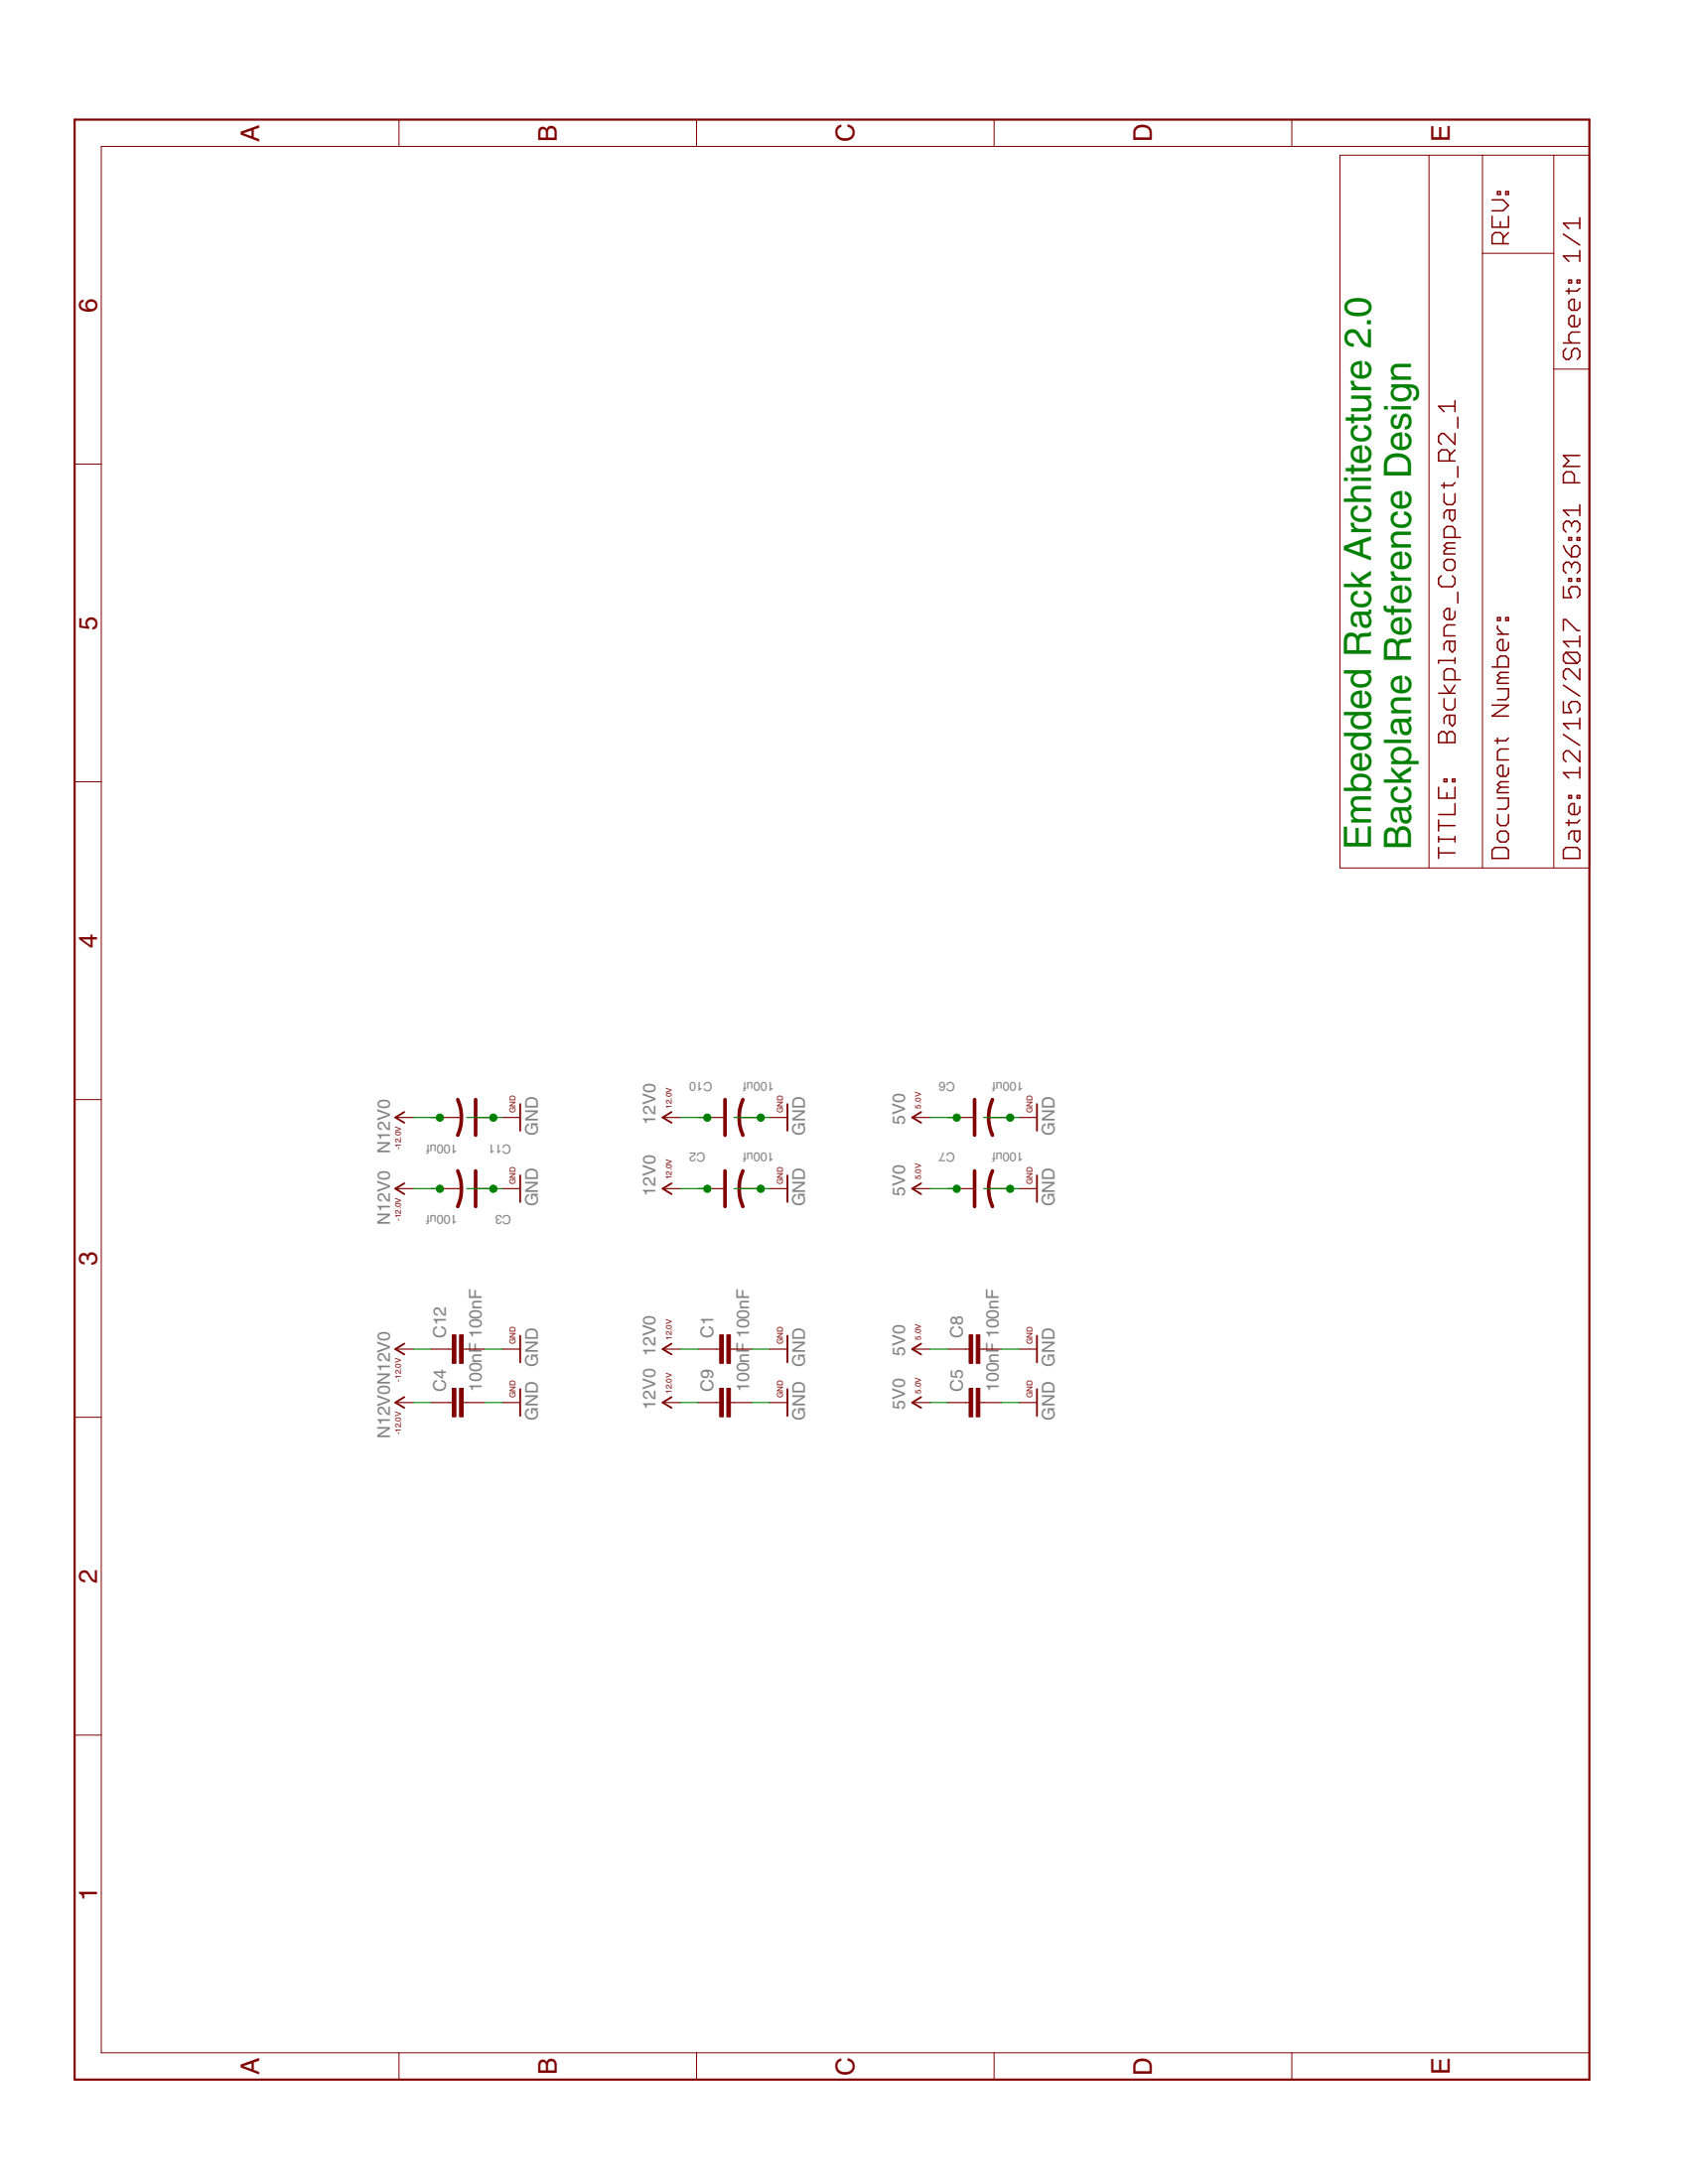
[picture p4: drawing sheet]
<svg xmlns="http://www.w3.org/2000/svg" width="216mm" height="279mm" viewBox="0 0 216 279" stroke-linecap="round" stroke-linejoin="round" font-family="sans-serif">
<g fill="none" stroke="#800000" stroke-width=".23">
<path d="M51.7 151.4l-1.1 .7 1.1 .7M51.7 142.3l-1.1 .7 1.1 .6M66.5 141.2v3.5M66.5 150.4v3.4M85.9 151.4l-1.1 .7 1.1 .7M85.9 142.3l-1.1 .7 1.1 .6M100.7 141.2v3.5M100.7 150.4v3.4M117.8 151.4l-1.1 .7 1.1 .7M117.8 142.3l-1.1 .7 1.1 .6M132.6 141.2v3.5M132.6 150.4v3.4"/>
<path d="M51.7 171.9l-1.1 .7 1.1 .7M51.7 178.7l-1.1 .7 1.1 .7M66.5 170.9v3.4M66.5 177.7v3.4M85.9 171.9l-1.1 .7 1.1 .7M85.9 178.7l-1.1 .7 1.1 .7M100.7 170.9v3.4M100.7 177.7v3.4M117.8 171.9l-1.1 .7 1.1 .7M117.8 178.7l-1.1 .7 1.1 .7M132.6 170.9v3.4M132.6 177.7v3.4"/>
</g>
<g fill="none" stroke="#800000" stroke-width=".15">
<path d="M50.6 152.1h2.3M50.6 143h2.3M56.3 152.1h2.8M56.3 143h2.8M60.8 152.1h2.3M60.8 143h2.3M64.2 152.1h2.3M64.2 143h2.3M84.8 152.1h2.2M84.8 143h2.2M90.5 152.1h2.2M90.5 143h2.2"/>
<path d="M94.4 152.1h2.9M94.4 143h2.9M98.4 152.1h2.3M98.4 143h2.3M116.7 152.1h2.3M116.7 143h2.3M122.4 152.1h2.3M122.4 143h2.3M126.4 152.1h2.8M126.4 143h2.8M130.3 152.1h2.3M130.3 143h2.3"/>
<path d="M50.6 172.6h2.3M50.6 179.4h2.3M55.1 172.6h2.8M55.1 179.4h2.8M59.2 172.6h2.8M59.2 179.4h2.8M64.2 172.6h2.3M64.2 179.4h2.3M84.8 172.6h2.2M84.8 179.4h2.2M89.3 172.6h2.8M89.3 179.4h2.8"/>
<path d="M93.4 172.6h2.8M93.4 179.4h2.8M98.4 172.6h2.3M98.4 179.4h2.3M116.7 172.6h2.3M116.7 179.4h2.3M121.2 172.6h2.8M121.2 179.4h2.8M125.3 172.6h2.8M125.3 179.4h2.8M130.3 172.6h2.3M130.3 179.4h2.3"/>
</g>
<path d="M58.5 149.8a5.7 5.7 0 0 1 0 4.5M58.5 140.7a5.7 5.7 0 0 1 0 4.5M60.8 140.7v4.5M60.8 149.8v4.5M92.7 140.7v4.5M92.7 149.8v4.5M95 149.8a5.7 5.7 0 0 0 0 4.5M95 140.7a5.7 5.7 0 0 0 0 4.5M124.7 140.7v4.5M124.7 149.8v4.5M126.9 149.8a5.5 5.5 0 0 0 0 4.5M126.9 140.7a5.5 5.5 0 0 0 0 4.5" fill="none" stroke="#800000" stroke-width=".47"/>
<g fill="none" stroke="#800000" stroke-width=".13">
<path d="M51 15.3v3.4M89.1 15.3v3.4M127.1 15.3v3.4M165.2 15.3v3.4M171.4 19.9h31.9v91.1h-31.9zM182.8 19.9v91.1M189.6 19.9v91.1M198.7 19.9v91.1M203.3 18.7h-190.3v243.9h190.3M189.6 32.4h9.1M9.5 59.4h3.5M198.7 47.2h4.6"/>
<path d="M9.5 100h3.5M9.5 140.7h3.5M9.5 181.3h3.5M9.5 222h3.5M51 262.6v3.4M89.1 262.6v3.4M127.1 262.6v3.4M165.2 262.6v3.4"/>
</g>
<g fill="none" stroke="#800000" stroke-width=".19">
<path d="M190.8 27.7v1.4h2.1v-1.4M190.8 25.6h1.4l.7 .7-.7 .7h-1.4M191.5 24.5h.4v.4h-.4zM191.9 28.4v.7M192.2 31.2v-1.1l-.3-.3h-.7l-.4 .3v1.1h2.1M192.6 24.5h.3v.4h-.3zM192.9 29.8l-.7 .7M200 30l2.1 1.3M200.7 35.8h.3v.4h-.3zM200.7 36.9v.7M201.7 35.8h.4v.4h-.4zM202.1 27.9v1.4"/>
<path d="M202.1 32v1.4M202.1 38.6v.7l-.4 .4h-.7l-.3-.4v-.7l.3-.3h.4v1.4M202.1 36.9l-.4 .3h-1.4M202.1 32.7h-2.1l.7 .7M202.1 28.6h-2.1l.7 .7M185.4 59v-1.1l-.3-.3h-.7l-.4 .3v1.1h2.1M186.1 55.5v1.4l-1.4-1.4h-.3l-.4 .3v.7l.4 .4M186.1 51.3v1.4M186.1 57.6l-.7 .7M186.1 52h-2.1l.7 .7M186.5 53.4v1.4M186.5 59.7v1.4"/>
<path d="M200 43.9h2.1M200.3 44.6l-.3 .3v.7l.3 .4h.4l.3-.4v-.7l.4-.3h.3l.4 .3v.7l-.4 .4M202.1 40.7v.7l-.4 .4h-.7l-.3-.4v-.7l.3-.3h.4v1.4M202.1 42.5h-1.1l-.3 .3v.7l.3 .4M202.1 58.3h-2.1l.7 .7-.7 .7h2.1M184.4 73.7l-.4 .3v.7l.4 .4h1.4l.3-.4v-.7l-.3-.3M184.7 63.2v1l.4 .4h.7l.3-.4v-1M184.7 71.9l.4-.3h.7l.3 .3v.7l-.3 .4h-.7l-.4-.4zM184.7 61.8v.7M185.1 70.1l-.4 .4v.4h1.4M185.1 70.1h1M185.4 65.3v1l.4 .4 .3-.4v-1h-1l-.4 .3v.7"/>
<path d="M186.1 68.7v-1l-.3-.3h-.7l-.4 .3v1h2.1M186.1 78.2v.7l-.3 .3h-.7l-.4-.3v-.7l.4-.3h.3v1.3M186.1 79.9h-1l-.4 .4v1h1.4M186.1 69.4h-1l-.4 .4 .4 .3M186.1 61.8l-.3 .3h-1.4M186.5 75.8v1.4M191.5 79h.4v.4h-.4zM192.6 79h.3v.4h-.3zM200 75.1v1.4h1l-.3-.7v-.4l.3-.3h.7l.4 .3v.7l-.4 .4M200 69.8l.3 .7 .7 .7M200.7 68.8h.3v.3h-.3zM200.7 74h.3v.4h-.3z"/>
<path d="M201 67l.4-.3h.3l.4 .3v.7l-.4 .4M201 70.2l.4-.4h.3l.4 .4v.7l-.4 .3h-.7zM201 72.3l.4-.4h.3l.4 .4v.7l-.4 .3M201 67l-.3-.3h-.4l-.3 .3v.7l.3 .4M201 72.3l-.3-.4h-.4l-.3 .4v.7l.3 .3M201 67v.4M201 72.3v.3M201.4 61.8v-1.1l-.4-.3h-.7l-.3 .3v1.1h2.1M201.7 68.8h.4v.3h-.4zM201.7 74h.4v.4h-.4zM202.1 64.6v1.4M202.1 65.3h-2.1l.7 .7"/>
<path d="M184 93.9l.4-.3h.3l.4 .3 .3-.3h.4l.3 .3v1.1h-2.1zM184 88.7h2.1M184.7 89.4v1l.4 .4h.7l.3-.4v-1M184.7 99.7h.4v.3h-.4zM184.7 87.7l.7 1 .7-1M185.1 93.9v1.1M185.4 82v1.1l.4 .3 .3-.3v-1.1h-1l-.4 .4v.7M185.4 91.5v1l.4 .4 .3-.4v-1h-1l-.4 .3v.7M185.8 99.7h.3v.3h-.3zM186.1 87v-1.1l-.3-.3h-.7l-.4 .3v1.1h2.1M186.1 84.5h-2.1v.4M186.1 84.2v.7"/>
<path d="M190.8 85.3h2.1v-1l-.3-.4h-.7l-.4 .4v1M190.8 90.2h2.1l-2.1 1.4h2.1M191.5 88.1h1.4v1.1l-.3 .3h-1.1M191.5 80.1v.3l.7 .7M191.5 94.4v.7M191.5 81.1h1.4M191.9 86.7l-.4 .4v.3h1.4M191.9 86.7h1M192.9 82.2v.7l-.3 .3h-.7l-.4-.3v-.7l.4-.4h.3v1.4M192.9 98.3v.7l-.3 .3h-.7l-.4-.3v-.7l.4-.4h.3v1.4M192.9 95.8h-1l-.4 .4v1h1.4M192.9 94.4l-.3 .4h-1.4"/>
<path d="M192.9 86h-1l-.4 .4 .4 .3M200 89.7v1.5h1l-.3-.7v-.4l.3-.4h.7l.4 .4v.7l-.4 .4M200 80.7v-1.4h.3l1.4 1.4h.4M200 94l2.1 1.4M200 87.7l2.1 1.3M200.3 83.5h1.4l.4 .3v.7l-.4 .4M200.3 83.5l-.3 .3v.7l.3 .4h1.4M200.3 83.5l1.4 1.4M202.1 81.4v1.4M202.1 85.6v1.4l-1.4-1.4h-.4l-.3 .3v.7l.3 .4M202.1 91.9v1.4M202.1 96.1v1.4l-1.4-1.4h-.4l-.3 .3v.7l.3 .4"/>
<path d="M202.1 98.1v1.4M202.1 98.8h-2.1l.7 .7M202.1 92.6h-2.1l.7 .7M202.1 82.1h-2.1l.7 .7M184 100.7v1.4h2.1v-1.4M184 109.1h2.1M184 104.9v1.4M184 107v.7M184 108.4v1.4M184 107.4h2.1M184 105.6h2.1M185.1 101.4v.7"/>
<path d="M186.1 102.8v1.4h-2.1M186.1 107v.7M190.8 108.8l.4-.4h1.4l.3 .4v1h-2.1zM191.5 106.7l.4-.4h.7l.3 .4v.7l-.3 .3h-.7l-.4-.3zM191.5 102.1h1.4v1.1l-.3 .3h-1.1M191.5 104.2v1.1l.4 .3h.7l.3-.3v-1.1M191.9 100.7l-.4 .4v.3h1.4M191.9 100.7h1M192.9 100h-1l-.4 .4 .4 .3M200 108.8l.3-.4h1.4l.4 .4v1h-2.1zM200.7 101.8h.3v.3h-.3zM200.7 104.9v.7"/>
<path d="M201.4 106.3v1.1l.3 .3 .4-.3v-1.1h-1.1l-.3 .4v.7M201.7 101.8h.4v.3h-.4zM202.1 103.2v.7l-.4 .3h-.7l-.3-.3v-.7l.3-.4h.4v1.4M202.1 104.9l-.4 .4h-1.4"/>
</g>
<path d="M9.5 15.3h193.8v250.7h-193.8z" fill="none" stroke="#800000" stroke-width=".28"/>
<g fill="#800000" stroke="#800000" stroke-width=".13">
<path d="M58.8 177.6h.4v3.7h-.4z"/>
<path d="M57.8 177.6h.5v3.7h-.5z"/>
<path d="M58.8 170.8h.4v3.6h-.4z"/>
<path d="M57.8 170.8h.5v3.6h-.5z"/>
<path d="M93 177.6h.4v3.7h-.4z"/>
<path d="M92.1 177.6h.4v3.7h-.4z"/>
<path d="M93 170.8h.4v3.6h-.4z"/>
<path d="M92.1 170.8h.4v3.6h-.4z"/>
<path d="M124.9 177.6h.4v3.7h-.4z"/>
<path d="M124 177.6h.4v3.7h-.4z"/>
<path d="M124.9 170.8h.4v3.6h-.4z"/>
<path d="M124 170.8h.4v3.6h-.4z"/>
</g>
<g fill="none" stroke="#008000" stroke-width=".15">
<path d="M52.9 152.1h3.4M52.9 143h3.4M59.7 152.1h4.5M59.7 143h4.5M87 152.1h3.5M87 143h3.5M93.9 152.1h4.5M93.9 143h4.5M119 152.1h3.4M119 143h3.4M125.8 152.1h4.5M125.8 143h4.5"/>
<path d="M52.9 172.6h2.2M52.9 179.4h2.2M62 172.6h2.2M62 179.4h2.2M87 172.6h2.3M87 179.4h2.3M96.2 172.6h2.2M96.2 179.4h2.2M119 172.6h2.2M119 179.4h2.2M128.1 172.6h2.2M128.1 179.4h2.2"/>
</g>
<g fill="#008000" stroke="#008000" stroke-width=".13">
<circle cx="97.3" cy="152.1" r=".47"/>
<circle cx="129.2" cy="152.1" r=".47"/>
<circle cx="63.1" cy="152.1" r=".47"/>
<circle cx="129.2" cy="143" r=".47"/>
<circle cx="97.3" cy="143" r=".47"/>
<circle cx="63.1" cy="143" r=".47"/>
<circle cx="90.5" cy="152.1" r=".47"/>
<circle cx="90.5" cy="143" r=".47"/>
<circle cx="122.4" cy="152.1" r=".47"/>
<circle cx="122.4" cy="143" r=".47"/>
<circle cx="56.3" cy="152.1" r=".47"/>
<circle cx="56.3" cy="143" r=".47"/>
</g>
<g font-size="5.6" fill="#008000">
<text x="175.4" y="108.8" transform="rotate(-90 175.4 108.8)">Embedded Rack Architecture 2.0</text>
<text x="180.5" y="108.8" transform="rotate(-90 180.5 108.8)">Backplane Reference Design</text>
</g>
<g font-size="3.8" fill="#800000">
<text x="33.2" y="18.1" transform="rotate(-90 33.2 18.1)">A</text>
<text x="71.2" y="18.1" transform="rotate(-90 71.2 18.1)">B</text>
<text x="109.3" y="18.2" transform="rotate(-90 109.3 18.2)">C</text>
<text x="147.4" y="18.2" transform="rotate(-90 147.4 18.2)">D</text>
<text x="185.4" y="18.1" transform="rotate(-90 185.4 18.1)">E</text>
<text x="12.4" y="40" transform="rotate(-90 12.4 40)">6</text>
<text x="12.4" y="80.6" transform="rotate(-90 12.4 80.6)">5</text>
<text x="12.4" y="121.3" transform="rotate(-90 12.4 121.3)">4</text>
<text x="12.4" y="161.9" transform="rotate(-90 12.4 161.9)">3</text>
<text x="12.4" y="202.6" transform="rotate(-90 12.4 202.6)">2</text>
<text x="12.4" y="243.2" transform="rotate(-90 12.4 243.2)">1</text>
<text x="33.2" y="265.4" transform="rotate(-90 33.2 265.4)">A</text>
<text x="71.2" y="265.4" transform="rotate(-90 71.2 265.4)">B</text>
<text x="109.3" y="265.5" transform="rotate(-90 109.3 265.5)">C</text>
<text x="147.4" y="265.5" transform="rotate(-90 147.4 265.5)">D</text>
<text x="185.4" y="265.4" transform="rotate(-90 185.4 265.4)">E</text>
</g>
<g font-size="2.6" fill="#808080">
<text x="83.8" y="143.9" transform="rotate(-90 83.8 143.9)">12V0</text>
<text x="115.8" y="143.9" transform="rotate(-90 115.8 143.9)">5V0</text>
<text x="49.9" y="147.6" transform="rotate(-90 49.9 147.6)">N12V0</text>
<text x="68.8" y="145.2" transform="rotate(-90 68.8 145.2)">GND</text>
<text x="103" y="145.2" transform="rotate(-90 103 145.2)">GND</text>
<text x="134.9" y="145.2" transform="rotate(-90 134.9 145.2)">GND</text>
<text x="68.8" y="154.4" transform="rotate(-90 68.8 154.4)">GND</text>
<text x="83.8" y="153" transform="rotate(-90 83.8 153)">12V0</text>
<text x="103" y="154.4" transform="rotate(-90 103 154.4)">GND</text>
<text x="115.8" y="153" transform="rotate(-90 115.8 153)">5V0</text>
<text x="134.9" y="154.4" transform="rotate(-90 134.9 154.4)">GND</text>
<text x="49.9" y="156.7" transform="rotate(-90 49.9 156.7)">N12V0</text>
<text x="57.1" y="171.2" transform="rotate(-90 57.1 171.2)">C12</text>
<text x="83.8" y="173.5" transform="rotate(-90 83.8 173.5)">12V0</text>
<text x="91.3" y="171.2" transform="rotate(-90 91.3 171.2)">C1</text>
<text x="115.8" y="173.5" transform="rotate(-90 115.8 173.5)">5V0</text>
<text x="123.2" y="171.2" transform="rotate(-90 123.2 171.2)">C8</text>
<text x="57.1" y="178.1" transform="rotate(-90 57.1 178.1)">C4</text>
<text x="61.6" y="178.1" transform="rotate(-90 61.6 178.1)">100nF 100nF</text>
<text x="68.8" y="174.9" transform="rotate(-90 68.8 174.9)">GND</text>
<text x="91.3" y="178.1" transform="rotate(-90 91.3 178.1)">C9</text>
<text x="95.8" y="178.1" transform="rotate(-90 95.8 178.1)">100nF 100nF</text>
<text x="103" y="174.9" transform="rotate(-90 103 174.9)">GND</text>
<text x="123.2" y="178.1" transform="rotate(-90 123.2 178.1)">C5</text>
<text x="127.7" y="178.1" transform="rotate(-90 127.7 178.1)">100nF 100nF</text>
<text x="134.9" y="174.9" transform="rotate(-90 134.9 174.9)">GND</text>
<text x="49.9" y="184" transform="rotate(-90 49.9 184)">N12V0N12V0</text>
<text x="68.8" y="181.7" transform="rotate(-90 68.8 181.7)">GND</text>
<text x="83.8" y="180.3" transform="rotate(-90 83.8 180.3)">12V0</text>
<text x="103" y="181.7" transform="rotate(-90 103 181.7)">GND</text>
<text x="115.8" y="180.3" transform="rotate(-90 115.8 180.3)">5V0</text>
<text x="134.9" y="181.7" transform="rotate(-90 134.9 181.7)">GND</text>
</g>
<g font-size="1.9" fill="#808080">
<text x="91.1" y="138.4" transform="rotate(-180 91.1 138.4)">C10</text>
<text x="99" y="138.4" transform="rotate(-180 99 138.4)">100uf</text>
<text x="122.1" y="138.4" transform="rotate(-180 122.1 138.4)">C6</text>
<text x="130.9" y="138.4" transform="rotate(-180 130.9 138.4)">100uf</text>
<text x="58.5" y="146.4" transform="rotate(-180 58.5 146.4)">100uf</text>
<text x="65.4" y="146.4" transform="rotate(-180 65.4 146.4)">C11</text>
<text x="90.2" y="147.5" transform="rotate(-180 90.2 147.5)">C2</text>
<text x="99" y="147.5" transform="rotate(-180 99 147.5)">100uf</text>
<text x="122.1" y="147.5" transform="rotate(-180 122.1 147.5)">C7</text>
<text x="130.9" y="147.5" transform="rotate(-180 130.9 147.5)">100uf</text>
<text x="58.5" y="155.5" transform="rotate(-180 58.5 155.5)">100uf</text>
<text x="65.4" y="155.5" transform="rotate(-180 65.4 155.5)">C3</text>
</g>
<g font-size="1.2" fill="#800000">
<text x="66" y="142.4" transform="rotate(-90 66 142.4)">GND</text>
<text x="85.9" y="141.8" transform="rotate(-90 85.9 141.8)">12.0V</text>
<text x="100.1" y="142.4" transform="rotate(-90 100.1 142.4)">GND</text>
<text x="117.8" y="141.8" transform="rotate(-90 117.8 141.8)">5.0V</text>
<text x="132.1" y="142.4" transform="rotate(-90 132.1 142.4)">GND</text>
<text x="51.3" y="147.1" transform="rotate(-90 51.3 147.1)">-12.0V</text>
<text x="66" y="151.5" transform="rotate(-90 66 151.5)">GND</text>
<text x="85.9" y="150.9" transform="rotate(-90 85.9 150.9)">12.0V</text>
<text x="100.1" y="151.5" transform="rotate(-90 100.1 151.5)">GND</text>
<text x="117.8" y="150.9" transform="rotate(-90 117.8 150.9)">5.0V</text>
<text x="132.1" y="151.5" transform="rotate(-90 132.1 151.5)">GND</text>
<text x="51.3" y="156.2" transform="rotate(-90 51.3 156.2)">-12.0V</text>
<text x="66" y="172" transform="rotate(-90 66 172)">GND</text>
<text x="85.9" y="171.4" transform="rotate(-90 85.9 171.4)">12.0V</text>
<text x="100.1" y="172" transform="rotate(-90 100.1 172)">GND</text>
<text x="117.8" y="171.4" transform="rotate(-90 117.8 171.4)">5.0V</text>
<text x="132.1" y="172" transform="rotate(-90 132.1 172)">GND</text>
<text x="51.3" y="176.7" transform="rotate(-90 51.3 176.7)">-12.0V</text>
<text x="66" y="178.9" transform="rotate(-90 66 178.9)">GND</text>
<text x="85.9" y="178.3" transform="rotate(-90 85.9 178.3)">12.0V</text>
<text x="100.1" y="178.9" transform="rotate(-90 100.1 178.9)">GND</text>
<text x="117.8" y="178.3" transform="rotate(-90 117.8 178.3)">5.0V</text>
<text x="132.1" y="178.9" transform="rotate(-90 132.1 178.9)">GND</text>
<text x="51.3" y="183.6" transform="rotate(-90 51.3 183.6)">-12.0V</text>
</g>
</svg>
